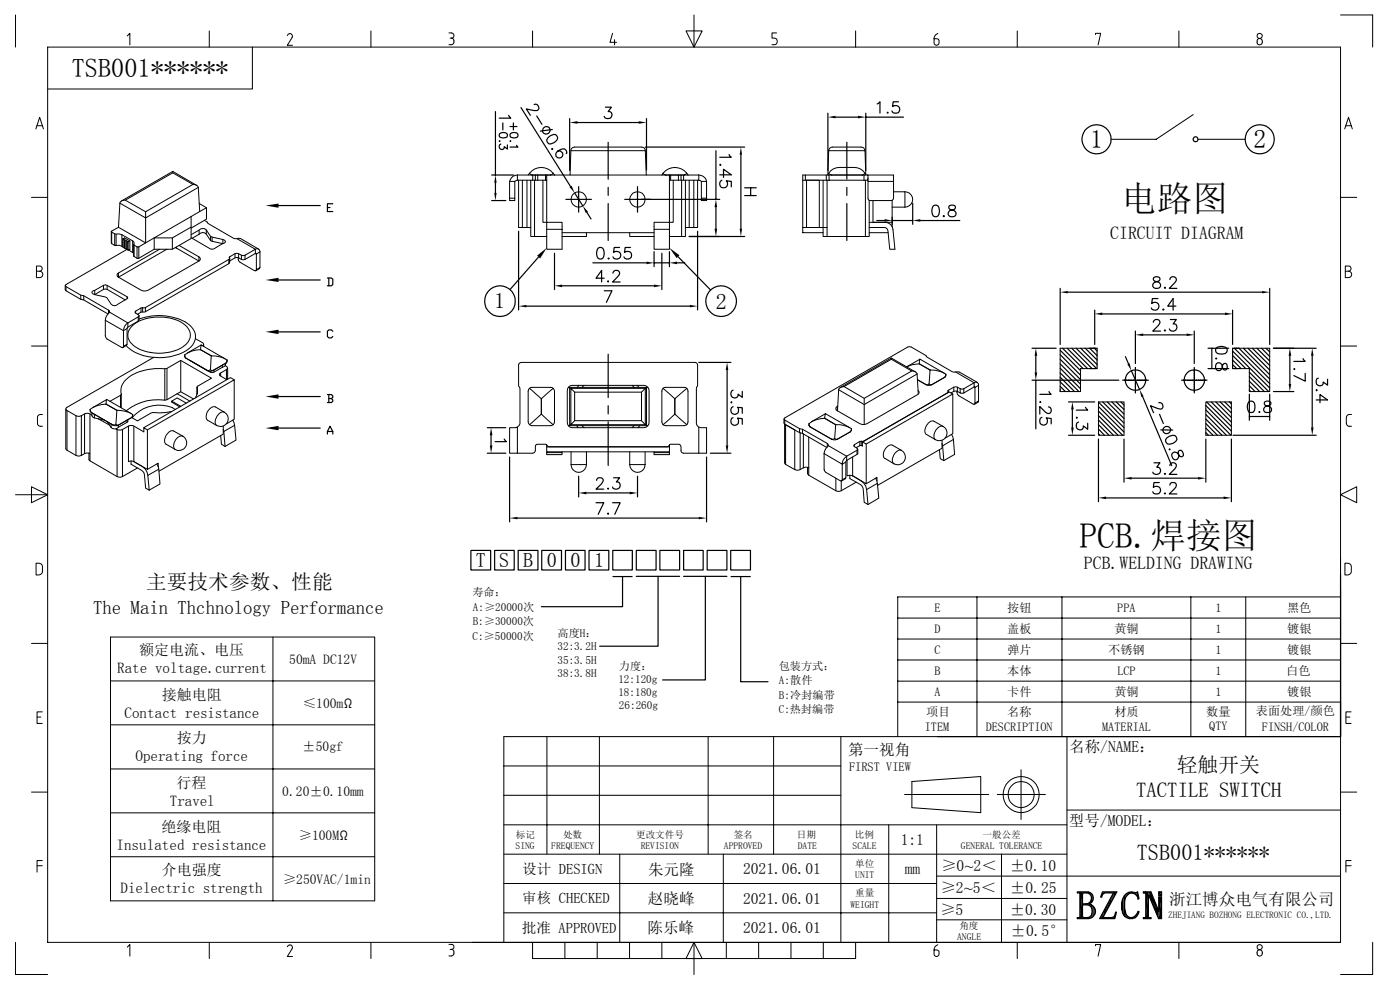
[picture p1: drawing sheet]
<svg xmlns="http://www.w3.org/2000/svg" width="297mm" height="210mm" viewBox="0 0 297 210" stroke-linecap="round" stroke-linejoin="round" font-family="sans-serif">
<g fill="none" stroke="#000" stroke-width=".21">
<path d="M3.3 3.2v6.8M10.1 10h274.3v189.9h-274.3zM27 7.6l.5-.5v2.4M44.4 6.6v3.4M53.5 10v8.9h-43.4M60.9 7.5l.6-.4a.57 .57 0 0 1 .5 .9l-1.1 1.6h1.2M78.7 6.6v3.4M95.2 7h.6a.55 .55 0 0 1 .5 .5 .55 .55 0 0 1-.5 .6M95.5 8.1h.3M95.8 8.1a.73 .73 0 0 1 .5 .7 .73 .73 0 0 1-.5 .7h-.6M113 6.6v3.4M130 7.1l-.6 1.9h1.4"/>
<path d="M130.4 8.4v1.1M145.5 6.6h3.5l-1.8 3.4zM147.2 3.2v6.8M164.8 7h-1v1.1h.5a.71 .71 0 0 1 .6 .7 .71 .71 0 0 1-.6 .7h-.5M181.5 6.6v3.4M199 7.1a1.56 1.56 0 0 0-.6 2.4 .67 .67 0 0 0 .8-.5 .67 .67 0 0 0-.5-.8h-.5M215.8 6.6v3.4M232.4 7.3v-.2h1.1l-.6 2.4M250.1 6.6v3.4M266.9 8.2a.64 .64 0 0 1 .9 .7 .64 .64 0 0 1-1.1 .4v-.9zM284.4 3.2h6.8v6.8M7.6 27.3l.8-2.4 .8 2.4"/>
<path d="M7.8 26.7h1.2M36.7 36.4l-10.9 6.2M36.7 36.4l5 2.9M36.7 36.4v.3M40.9 39.1a1.1 1.1 0 0 1 1.2 .7M40.9 39.1l-4.2-2.4-10.1 5.8M40.9 39.1l-10 5.8M42.1 39.8l-11.2 6.4M42.1 39.8l.3 5.1M108.1 38.5h1.1v3.5M108.1 38.5v3.5M109.8 38.2l-.6 .3"/>
<path d="M109.8 37.1a1.68 1.68 0 0 0-1.7 1.4M109.8 37.1h3.2v1.1M109.8 37.1v1.1M109.8 38.2h3.2M110 38.2v10.1h.8v-10.1M111.8 38.2v10.1h.8M112.3 36.7l.6 .4M112.3 36.7l-.3 .4M112.6 38.2v12h.8M112.9 37.1h3.9M112.9 37.1v.1M113 37.1h.6v1.1h-.6"/>
<path d="M113.4 38.2v12h2.6M113.6 37.1h.5v1.1M113.6 38.2h2.4M114.8 35.5a3.1 3.1 0 0 0-2.5 1.2M114.8 35.5a3.2 3.2 0 0 1 2.5 1.2M114.8 35.5v.1M115.2 38.2v9h.8v1.4M116 37.1h-.3v1.1M116.8 37.1v.1M117.3 36.7l-.5 .4M117.3 36.7l.3 .5M120.9 37.1l.2-5.1h15.8l.2 5.1"/>
<path d="M121.1 32a.79 .79 0 0 1 .8-.8h14.2a.73 .73 0 0 1 .8 .8M140.7 36.7l.5 .4M140.7 36.7l-.3 .4M141.2 37.1h7M141.2 37.1v.1M142 37.1h.3v1.1M142 38.2h2.5M142.8 38.2v9h-.8v1.4M143.2 35.5a3.2 3.2 0 0 1 2.5 1.2M143.2 35.5a3.2 3.2 0 0 0-2.5 1.2M143.2 35.5v.1M144.5 37.1h.5v1.1h-.5z"/>
<path d="M144.5 37.1h-.6v1.1M144.6 38.2v12h-2.6M145 38.2h3.2M145.4 38.2v12h-.8M145.7 36.7l-.5 .5M145.7 36.7l.3 .5M146.2 38.2v10.1h-.8M147.2 38.2v10.1M148 38.2v10.1h-.8M148.2 37.1a1.68 1.68 0 0 1 1.7 1.4M148.2 38.2l.6 .3M148.2 37.1v1.1"/>
<path d="M148.8 38.5h1.1v3.5M148.8 38.5v3.5M170.3 38.2h13M170.8 38.2v-1.1h-.5v12.3h4.3M170.8 37.1h4.5v1.1M174.6 38.2v10.1h-.8M175.3 37.1h.6v1.1M175.5 38.2v10.1h-.9v1.9h.9M175.6 37l.2-5h7.7l.2 5M175.8 36.7a2.64 2.64 0 0 1 2.2-1.2h3.3a2.64 2.64 0 0 1 2.2 1.2M175.8 36.7l.6 .5M175.8 36.7l-.2 .4"/>
<path d="M175.8 32a.79 .79 0 0 1 .8-.8h6.1a.8 .8 0 0 1 .8 .8M175.9 37.1h7.4M183.5 36.7l-.6 .5M183.5 36.7l.2 .4M183.6 38.2v12h-8.1v-1.9M184 37.1h-.7v1.1M184.1 38.2v.1M184.1 38.5h5.5l-.1 3.8-.5 .2h-4.6l-.3-.5zM184.1 38.5v-1.3l-.1-.1h5.6v1.4M184.1 37.8v.4h-.8M253.1 24.3l-7.8 5.2h-9.6M254.2 29.5h9.9"/>
<path d="M285.3 27.3l.8-2.4 .8 2.4M285.5 26.7h1.2M6.7 41.9h3.4M7.7 57.5h.7a.68 .68 0 0 1 .7 .7 .68 .68 0 0 1-.7 .7h-.7v-2.5h.7a.55 .55 0 0 1 .6 .6 .55 .55 0 0 1-.6 .5M23.6 49.1l.1 2.6M23.7 49.2l.6 .4 1.6 .2M23.7 49.2v2.5l.6 .4M24.3 49.6v2.5h.3M24.6 52.1l.7-.1 .6 .2M24.6 49.7v2.4M25.1 48.2l-1.4 .8v.2M25.4 43.1l-.3 5.1 5.8 3.3"/>
<path d="M25.4 43.1l5.5 3.1M25.9 49.8l2.2 1.3M25.9 49.8v2.4M25.9 52.2l.1 .1M26 50.7v1.8h.3M26.3 50.7h-.3l.4-.2 1.1 .6v1.8l-.3 .2v-1.7M26.3 50.7l.9 .7 .3-.3M26.3 50.7v1.8l.1 .2M26.4 50.9v1.8h.3M26.6 42.5a.98 .98 0 0 0-1.2 .6M26.6 42.5l4.3 2.4v1.3M26.7 51l.1 1.9"/>
<path d="M26.8 51.1v1.8l.3 .1M26.9 52.9l-12.9 7.5-.1 .1 .1 .3M27.1 51.2l.1 1.9M27.3 53l.8 .6M28.1 51.1a.6 .6 0 0 1 .3 .8v.1M28.1 51.1v2.5l.3 .1M28.4 51.9v2.5M28.4 52v2.4l.7 .4M28.4 52l.7 .4M29.1 52.4h.4M29.1 54.8h.4M29.1 52.4v2.4"/>
<path d="M29.5 52.4v2.4M30.9 46.2v5.3M30.9 51.5l-1.4 .9M32.7 52.9h3.9v-2.4h-3.9v2.4l-3.2 1.9M35.4 52.9l-10.3 5.9v-.9M37.2 52.5l.2 .1M37.4 52.6l4.8 2.8v-.9M37.4 52.4v.2M38 52.1l4.2 2.4a.47 .47 0 0 1 .3 .4 .47 .47 0 0 1-.3 .5l-11.3 6.3-1-.1-4.8-2.8a.47 .47 0 0 1-.3-.4 .47 .47 0 0 1 .3-.5l8.8-5M40.5 45.9v2.3l-3.9 2.3M40.5 48.2v2.4l-3.9 2.3M40.5 49.8l1.7-1a1.07 1.07 0 0 1 1.6 0l.9 1.3 2.6 .7a.46 .46 0 0 1 .5 .5 .46 .46 0 0 1-.6 .4l-1.8 1.1-.4 .1-.4-.1-4.1-2.4"/>
<path d="M42.2 48.8v.9l-1.4 .8M42.3 43.2l1.5 .9M42.4 44.9l-11.5 6.6M42.4 44.9l1.4-.8v2.4l-3.3 1.9M43.4 46.7l.8 .8 5.3 3 .8 .1 3.9 2.3-2.2 1.2M43.8 48.8v.9l.9 1.3M43.8 49.7a.99 .99 0 0 0-1.6 0M44 47.1v.1M44.7 50.1v.9l.3 .2M45 50.3v.9l2.3 .5v-.9M48.5 55v.9l-17.6 10.2M48.5 55l-17.6 10.2"/>
<path d="M48.7 54.5l-.2 .5M48.7 54.5v1.2l-.2 .2M49.9 53.8v.9l-1.2 .7M49.9 54.7h.7M50.3 50.6h.7l3.9 2.2M50.5 54.7l.2 .7 .2 .2 3.1 1.8h.2l.2-.2M50.6 53.8v.9l.6 .3M51.2 54.1h.8M51.2 54.1l-1-.4-1.5 .8M51.2 55h.8M51.2 54.1v.9M52 54.1v.9"/>
<path d="M54.2 53.8l.2 .1zM55.1 53.4a.6 .6 0 0 0-.2-.6 .6 .6 0 0 0-.7 .1v.9l-2.2 1.2M55.1 53.4v3.4l-.7 .4v-3.3M55.1 56.8l-.8 .6M55.1 53.4l-.7 .5M108.1 42h1.1v.5h-1.1zM110.8 48.3h1M116 48.6v4.3h3.2v-5.7h-3.2v-10.1h26v10.1h-3.2v1.4M116 48.6h3.2M119.2 49.4h19.6M124.4 49.4v.8h-5.2M133.6 49.4v.8h5.2"/>
<path d="M138.8 48.6h3.2v4.3h-3.2zM146.2 48.3h1M148.8 42h1.1v.5h-1.1zM170.3 48.3h.8v-10.1h2.7v10.1M171.1 48.3h2.7M184.4 42.5v7.7h-.8M184.4 47.2h3.4a1.69 1.69 0 0 1 1.6 1.4l.5 4.3h-1.1l-.4-3.9a.8 .8 0 0 0-.8-.7h-3.2M184.4 49.4h4M189.3 42.5v4.7h-4.1v-4.7M189.3 43.9h2.7M189.3 47.2v.9M189.6 40.7h2.4"/>
<path d="M192 40.7a1.63 1.63 0 0 1 1.6 1.6 1.63 1.63 0 0 1-1.6 1.6M192 40.7v3.2M284.4 41.9h3.4M285.4 57.5h.7a.68 .68 0 0 1 .7 .7 .68 .68 0 0 1-.7 .7h-.7v-2.5h.7a.55 .55 0 0 1 .5 .6 .55 .55 0 0 1-.5 .5M6.7 73.4h3.4M13.8 60.6v.9l.2 .2M14 60.8l3.1 1.8 .7 .1 5.4 3.2v.3M14 60.8v.9l3.1 1.8M17.1 62.6v.9l.7 .1M17.8 62.7v.9l5.1 3M19.6 61.8l2.4-1.3 .3-.1 .4 .1 4.4 2.6-.1 .3-1.9 1.1a.99 .99 0 0 1-1.5 0l-.9-1.3-2.7-.7-.5-.3zM20.1 61.6v.9"/>
<path d="M22 60.5v.9l-1.9 1.1M22 61.4h.7M22.3 67.9l3.9 2.2a2.02 2.02 0 0 1 .9-1.6M22.3 67.9v3.3l.2 .4 .2 .3 3.1 1.8h.4v-.3M22.7 60.5v.9l3.9 2.2M23 66.5l-.6 .9-.1 .5M23 66.5l.2-.3 3.9 2.3M23 65.8v.7M27 73l-.2 .3-.7 .4M27 62.9v.5M27.1 69.4l-.1 .3-.8 .4v3.3l.8-.4v-3.3M27.1 68.5v.9"/>
<path d="M28 69.2a9.4 9.4 0 0 1 8.4-1.6 4.6 4.6 0 0 1 4 3.3 3.9 3.9 0 0 1-3.4 3.5 10 10 0 0 1-8.7-1.2 2.54 2.54 0 0 1-.3-4zM28.8 66v.4M29.3 67.2v.9l-2.2 1.3M29.3 67.2l-2.2 1.3M29.5 67.6a11.9 11.9 0 0 1 10.6 1.2 3.1 3.1 0 0 1-.2 5.3 11.4 11.4 0 0 1-12.8-.4l-.3-.4M29.5 67v.9l-.2 .2M29.9 65.3v.9l-.7 .5M30.3 65.3h-.4l-1.3 .8 .2 .3 .7 .5-.2 .3M30.3 65.3v.9M30.3 66.2h-.4M30.9 65.2l-.6 .1M30.9 66.1l-.6 .1"/>
<path d="M30.9 65.2v.9M32.6 75.8l-18.4 10.6-.2 .3v.3l.2 .1M35 78.2v6.7M35.4 78.1v6.7M38.3 76.5v6.6M39.2 75.3v.5l.2 .1M39.4 75.9l4.6 2.7M39.7 74.9l3-1.7-.2 1 2.3 1.3M40.4 76.5l4.2 2.5h.8l2.4-1.4 .4 .4-.2 .4M41.4 71.8l1.7 1 .1 .3-.2 .2M42.5 74.2a5.5 5.5 0 0 0-3.3 1.1l.2 .6M42.5 74.2l2.3 1.3"/>
<path d="M42.5 74.2h.1M42.7 73.2l5.1 3M43.2 73v.4M44 78.6l.4 .1 .8-.1M44 78.6v.1M44.6 78.7v.3M44.7 78.4l-.7 .2M44.7 78.4l.5 .2M44.8 75.5l-.1 2.9M44.8 75.5a5.8 5.8 0 0 1 3.4 .9M44.8 75.5h.1M45.4 78.5v.5"/>
<path d="M46.8 79.1v.7M47.2 77.4v.5M47.8 77.1v.5M48 77l-2.8 1.6M48 78.4l-1.2 .7a.32 .32 0 0 0-.3 .3 .32 .32 0 0 0 .3 .4l1.3 .8M48 78.4v2.1M48.2 76.4l-.2 .6M48.2 76.4l-.1 .5-.1 .1M48.3 78.1v2.4M189.1 75.9v.3M193.4 78.7a.98 .98 0 0 1 1.2 .6M193.4 78.7l-4.3-2.5-10 5.8"/>
<path d="M193.4 78.7l-10.1 5.8M194.2 78.9l-5.1-3-10.8 6.3M194.6 79.3l-11.3 6.5v4.2M194.6 79.3l.2 4.3M195 77.2l2.3 1.3M195 77.2h.1M195.1 76.2l-2.7 1.6 1.2-.5 1.4-.1M195.1 76.2l-.1 1 2.3 1.3M195.2 76.2l5.1 3M196.5 75.4v.1M197.3 78.5l-.2 2.9M197.3 78.5a6.1 6.1 0 0 1 3.3 .9"/>
<path d="M197.3 78.5h.1M200.6 79.4l-.2 .6M200.6 79.4v.3l-.2 .3M202.7 78.9h.8l3.8 2.2M230 73.9h.1M231 73.9h.1M232.7 78.2h-3.5v4.9h-4.3M232.7 73.9h-7.8v8.6M261.5 73.9h7.9v9.2h-4.4v-4.9h-3.5M263 73.9h.1M264.1 73.9h.1M284.4 73.4h3.4"/>
<path d="M9 87.9l-.8 .1-.3 .6 .1 1.5 .2 .2 .8 .1M14 86.7v8.5l.2 .3M14.2 87.1v8.4l1.9 1.1M14.2 87.1l1.9 1.1M16.1 88.2l.4 .1 .8-.1M16.1 96.6l.4 .1 .8-.1M16.1 88.2v8.4M17.3 88.2v8.4M17.9 87.8v8.4l-.6 .4M17.9 96.2l.4-.1 .8 .1M18.9 96.1v1.3l.2 .3M19.1 87.8v9.9l5.7 3.4"/>
<path d="M19.1 86.9v.3l.3 .3M19.4 87.5l4.6 2.7M19.5 88.1a1.6 1.6 0 0 0-2.2 .1M19.5 87.6v.6l.5 .4M20 88.6l.9 .3M20 87.9v.7M20.9 88.9l2.3 1.3M20.9 88.9l1.2 .2M22.5 85.7a5.8 5.8 0 0 0-3.4 1.1l.3 .7M22.5 85.7l.2-.9 5.1 2.9M22.5 85.7l2.3 1.3M22.5 85.7v.1"/>
<path d="M22.6 84.8l-2.9 1.6M22.7 89.5l.9 1.2M23.6 90.7l.3 .2 .7 .1M23.6 89.9v.8M24 90.2l.4 .1 .7-.1M24 90.2h.1M24.6 90l-.6 .2M24.6 90l.5 .2M24.8 87l-.2 3M24.8 87a6.1 6.1 0 0 1 3.3 .9M24.8 87v.1M24.8 91.1l.4 .1 .8-.1"/>
<path d="M24.8 91.1v10M25.1 90.2v.4M25.6 83.9l-2.3 1.2M25.6 83.9v2.5M25.7 83.6l-.1 .3M25.7 83.6v2.9M26 91.1v10M27 89.1v.5M27.1 89l-.1 .6-2.4 1.4 .2 .1M27.3 90.4v7.5l.3-.1a4.4 4.4 0 0 1 3.6 2.3l.2 .7M27.8 97.8v.7l2.2 1.3 .6 .5 .3 3.2 .8 .5M27.9 88.6l-2.8 1.6"/>
<path d="M28.1 87.9l-.2 .7M28.4 90.4v7.5l2.9 1.7v-8.4l-.8-.5v.9l-2.5-1.3-.7 .1-1.3 .7M29.2 99.3l-3.2 1.8M33.3 98.4l.4 1.1-2.3 1.3 .3 3.2M33.6 99v-.7l-2.3 1.3M33.7 99.5l.2 3.2-2.2 1.3M35 84.9a10.6 10.6 0 0 0-8.2 2.2M36.4 87.3l-1.3 .2-3 .1-2.9 1.7-1.3-.7M36.4 85.1l1.2-.7 1.9 1.1M37.2 86.9a7.3 7.3 0 0 0-9.2 1.7M37.6 83.5l.7-.4 2.8 1.5M37.6 83.5l-2.2 1.3-.4 .1"/>
<path d="M37.6 83.5l2.7 1.6M38.3 86.2l-1.9-1.1v.2l1.8 1M38.8 92.5a1.62 1.62 0 0 1 .6 2.3 1.62 1.62 0 0 1-2.2 .5M38.8 92.5l-1.9-1.1a1.53 1.53 0 0 0-1.8 1.3 1.12 1.12 0 0 0 .2 1.5l1.9 1.1M38.8 92.5a1.88 1.88 0 0 0-2 2.1l.4 .7M41.8 82.2a2.89 2.89 0 0 1-.4 2.2M41.8 82.2l.1-.3 3-1.7-6.6-3.7-2.9 1.6-.4 .1a11 11 0 0 0-8.3 2.3 3.1 3.1 0 0 0-1 3.1M41.8 82.1v1.5M46.8 92.4l.2 1.8 .7 .5M47.4 90.4v1.7l-13.7 7.8M47.4 91.1l.1 .4M47.6 87.5a1.62 1.62 0 0 1 .6 2.2 1.62 1.62 0 0 1-2.2 .6"/>
<path d="M47.6 87.5l-1.9-1.2a1.95 1.95 0 0 0-2 2.1l.2 .6 2.1 1.3M47.6 87.5a1.53 1.53 0 0 0-1.8 1.2l-.2 .8 .1 .5 .3 .3M48 89.9l1.7-1v-8.3l-18.4 10.6M49.4 89.1l.4 1.1-2.3 1.3 .2 3.2M49.7 80.6l-.8-.5-18.4 10.6M49.8 90.2l.3 3.1-2.4 1.4M108.1 90.7l1.7-.1v5.5h-1.7zM109.8 90.6l.5-.7v-7.4l-.3-.6v-4.5l.3-.4 37.1-.1 .5 .2 .1 .3v4.5l-.3 .6v7.4l.5 .7v5.5h-3.2l-.5-.3a1.71 1.71 0 0 0-.3-1.5l-1.9-.1-.3 .2M112.3 90.1l2.5-2.3 2.5 2.3M112.3 82.4l-.3 .6v6.5l.3 .6M112.3 82.4l2.5 2.2M112.3 90.1l.6 .2h3.9l.5-.2"/>
<path d="M112.3 82.4l.6-.2h3.9l.5 .2M114.8 84.6v3.3M116 94.8h26v1h-26zM116 94.4l.5 .4h25l.5-.4M116 94.4l-.3-.2-1.9 .1-.2 .2-.1 1.3-.5 .3h-3.2M116 95.8v.6h3.2v-.4M116 94.4v.4M117.3 82.4l.3 .6v6.5l-.3 .6M117.3 82.4l-2.5 2.2M119.2 95.8v.2h-3.2M120.6 82.2h16.5l-.2 .2v7.7l.2 .2M120.6 90.3h.3"/>
<path d="M120.6 82.1l.8-.4h15.2a1.16 1.16 0 0 1 1.1 1.1v6.8a1.16 1.16 0 0 1-1.1 1.1h-15.2a1.08 1.08 0 0 1-1.1-1.1v-6.8zM120.9 90.3h16.2M121.1 82.4l.8 .8v6l-.8 .9zM121.1 98.6a1.63 1.63 0 0 0 1.7 1.6 1.63 1.63 0 0 0 1.6-1.6M121.1 95.8v2.8M121.1 98.6h3.3M121.9 89.2h14.2l.8 .9h-15.8l-.2 .2M121.9 83.2h14.2v6M122.3 90.3l.3 .4M122.8 81.7l-.3 .5M123.5 90.3l.4 .4M123.9 81.7l-.4 .5"/>
<path d="M124.4 95.8v2.8M133.6 98.6a1.63 1.63 0 0 0 1.6 1.6 1.63 1.63 0 0 0 1.7-1.6M133.6 95.8v2.8M133.6 98.6h3.3M134.1 81.7l.4 .5M134.5 90.3l-.4 .4M135.2 81.7l.3 .5M135.7 90.3l-.3 .4M136.1 83.2l.8-.8h-15.8l-.2-.2v8.1M136.9 95.8v2.8M137.1 90.3h.3M137.4 82.2h-.3v8.1"/>
<path d="M138.8 95.8v.6h3.2v-.4M140.7 90.1l2.5-2.3 2.5 2.3M140.7 82.4l-.3 .6v6.5l.3 .6M140.7 82.4l2.5 2.2M140.7 90.1l.5 .2h4l.5-.2M140.7 82.4l.5-.2h4l.5 .2M142 95.8v.2h-3.2M142 94.4v.4M143.2 84.6v3.3M145.7 82.4l.3 .6v6.5l-.3 .6M145.7 82.4l-2.5 2.2M148.2 90.6l1.7 .1v5.4h-1.7"/>
<path d="M166.3 88.9v.8l.2 .3M166.4 90v8.2l.3 .3M166.5 89.1l3.1 1.8 .7 .2 5.2 3 .2 .4M166.5 89.1v.9l3.1 1.8M169.6 90.9v.9l.7 .1M169.7 91.8v7.8M170.3 91.1v.8l5.1 3M170.4 99.2a1.62 1.62 0 0 1-1.8 .4v-8.4l-1.9-1.1v8.4l1.9 1.1M170.4 99.2l.4-.1 .8 .1M170.4 92v7.2M171.3 99.1v1.4l.3 .3M171.6 99.2v1.6l5.7 3.3"/>
<path d="M171.6 92.7v6.5M171.6 89.9l.3 .7M171.6 89.9l.1 .5 .2 .2M171.9 90.6l4.5 2.6M174.8 96.2l3.9 2.3a2.02 2.02 0 0 1 .9-1.7M174.8 96.2v3.4l.2 .3 3.3 2.1h.2l.2-.2M175 88.7a5.4 5.4 0 0 0-3.4 1.2M175 88.7l2.3 1.4M175 88.7v.1M175.1 87.8l-.1 .9M175.1 87.8l5.2 2.9M175.1 87.8l-2.9 1.7"/>
<path d="M175.5 94.8l-.6 .9-.1 .5M175.5 94.8l.2-.3 3.9 2.3M175.5 94.1v.7M176.4 93.2l.4 .1 .8-.1M176.4 93.2h.1M177.1 93l-.7 .2M177.1 93l.5 .2M177.3 90.1l-.2 2.9M177.3 90.1a5.6 5.6 0 0 1 3.3 .8M177.3 90.1h.1M177.6 86.2l.1 .9M177.9 82.7l-.2 4.4"/>
<path d="M179.1 82a1.05 1.05 0 0 0-1.2 .7M179.1 82l4.2 2.5v1.3l-5.4-3.1M179.6 97.7l-.2 .3-.7 .5v3.3l.7-.5v-3.3M179.6 96.8v.9M179.7 97.6v3.3h1.2M180.4 91.6l-2.8 1.6M180.6 90.9l-.2 .7M180.6 90.9v.4l-.2 .3M180.9 96.9v4M181.3 94.3v.4M181.8 95.5v.9l-2.2 1.3M181.8 95.5l-2.2 1.3"/>
<path d="M182 95.3v.9l-.2 .2M182.4 94.5l.6 .1v-.9l.8 .5v8.4l-2.9-1.7M182.4 93.6v.9l-.8 .5M182.7 93.6l-1.6 .8 .2 .3 .6 .5-.1 .3M182.7 93.6v.9h.3M191.3 95.5a1.63 1.63 0 0 1 .6 2.3 1.63 1.63 0 0 1-2.3 .6M191.3 95.5l-2-1.1a1.83 1.83 0 0 0-1.9 1.9l.2 .9 2 1.2M191.3 95.5a1.77 1.77 0 0 0-2 1.7 1 1 0 0 0 .3 1.2M194.6 80.6l1.9 1M194.8 82.8a.48 .48 0 0 1-.1 .9l-11.3 6.3-1-.1-4.8-2.8a.52 .52 0 0 1-.3-.5 .52 .52 0 0 1 .4-.5M196.5 81.6l.4 .1 .7-.1M197.1 81.4l-.6 .2"/>
<path d="M197.1 81.4l.5 .2M199.3 95.4l.2 1.9 .7 .4M199.8 93.4v1.7l-13.6 7.9M199.8 94.1l.4 3.6M200.1 90.5a1.62 1.62 0 0 1 .6 2.2 1.62 1.62 0 0 1-2.3 .6M200.1 90.5l-1.9-1.1a1.89 1.89 0 0 0-2 2.2l.3 .6 1.9 1.1M200.1 90.5a1.78 1.78 0 0 0-1.9 1.8v.6l.2 .4M200.4 80l-2.8 1.6M200.5 92.9l1.6-.9v-8.4l-18.3 10.6M201.2 82.8l-.1 .5-17.8 10.3h-.6M201.2 82.8v.4M201.9 92.2l.4 1-2.3 1.4"/>
<path d="M202.1 83.6l-.7-.5-18.4 10.6M202.3 93.2l.2 3.2-2.3 1.3M202.3 82.1v.9l-.5 .4M202.3 83h.8M203 83l.1 .7 .3 .2 3 1.8h.4v-.2M203.1 82.1v.9l.6 .4M203.7 82.5h.8M203.7 82.5l-1-.5-1.5 .8M203.7 83.4h.8M203.7 82.5v.9M204.5 82.5l2.2-1.3-4-2.3-.7-.1-5.3-3-.2-.4-3.2-1.8-.4-.1-.3 .1-26.1 15-.1 .2 .1 .3M204.5 82.5v.9"/>
<path d="M206.7 82.1l.1 .1zM207.6 81.7a.58 .58 0 0 0-.3-.5 .58 .58 0 0 0-.6 0v.9l-2.2 1.3M207.6 81.7v3.3l-.8 .5v-3.3M207.6 85l-.1 .3-.8 .5M207.6 81.7l-.8 .5M233 85.3h5.5v7h-5.5zM255.8 85.3h5.4v7h-5.4zM286.7 87.9l-.8 .1-.3 .6 .1 1.5 .2 .2 .8 .1M3.3 104.9h6.8M6.7 103.3l3.4 1.6-3.4 1.7zM7.7 119.5a1.17 1.17 0 0 1 1.3 .4 1.68 1.68 0 0 1-.5 2l-.8 .1zM24.8 101.1l.4 .1 .8-.1"/>
<path d="M177.3 104.1l.4 .1 .8-.1M177.3 101.4v2.7M178.5 102v2.1M179.4 101.3l-.8 .7M180.3 100.8v.7l2.5 1.5 .3 .7 .2 2.9 .8 .4M180.9 100.9l2.4 1.6 .4 .6 .1 .7M181.6 102.3l-3.1 1.8M185.7 101.4l.4 1.1-2.3 1.3 .3 3.2M186 102v-.7l-2.2 1.3M186.1 102.5l.3 3.2-2.3 1.3M284.4 104.9l3.4-1.6v3.3zM284.4 118.3v38v-31.8"/>
<path d="M285.3 119.5a1.17 1.17 0 0 1 1.3 .4 1.68 1.68 0 0 1-.4 2l-.9 .1zM6.7 136.5h3.4M23.4 135.1h56.1v56h-56.1zM57.9 135.1v56M190.4 140h94M190.4 135.6h94M190.4 131.1h94M207.3 126.6v29.7M225.3 126.6v29.7M252.6 126.6v29.7M264.3 126.6v29.7M284.4 136.5h3.4"/>
<path d="M284.4 126.6h-94v29.7M7.9 152.1h.8M9 151h-1.1v2.5h1.1M23.4 144.4h56.1M23.4 153.8h56.1M116 156.3v24.9M127.2 156.3v24.9M150.2 156.3v24.9M164.1 156.3v24.9M178.4 156.3v43.6M190.4 148.9h94M190.4 144.5h94"/>
<path d="M226.3 156.3v43.6M284.4 156.3h-177.5v43.6M285.5 152.1h.9M286.6 151h-1.1v2.5h1.1M6.7 168h3.4M23.4 163.1h56.1M23.4 172.4h56.1M106.9 175h119.4M106.9 162.5h.1M106.9 162.5h71.5M178.4 168.7h-71.5M188.5 175v24.9"/>
<path d="M191.9 168.5h17.9M193.5 165.8l14.6-1.1v7.7l-14.6-1.1zM198.7 175v24.9M211.6 168.5h10.2M216.6 163.3v10.5M226.3 171.8h58.1M284.4 168h3.4M3.3 199.9v6.8h6.8M7.9 183.6h1.1M9 182.5h-1.1v2.5M23.4 181.7h56.1M44.4 199.9v3.4"/>
<path d="M78.7 199.9v3.4M106.9 181.2h119.4M106.9 193.6h91.8M106.9 187.4h91.8M113 199.9v3.4h68.5v-3.4M119.8 199.9v3.4M126.7 199.9v3.4M131.5 181.2v18.7M133.6 199.9v3.4M140.4 199.9v3.4M147.2 199.9l1.8 3.4h-3.5zM147.2 199.9v6.8"/>
<path d="M153.4 181.2v18.7M154.1 199.9v3.4M160.9 199.9v3.4M167.8 199.9v3.4M174.7 199.9v3.4M198.7 185.8h85.7M198.7 190.6h27.6M198.7 195.1h27.6M212.5 181.2v18.7M215.8 199.9v3.4M231.7 192v2.6M231.8 192.1v2.5"/>
<path d="M232 192.2v2.2M238.1 190.7v2.9M238.2 190.7v2.9M238.3 190.3v3.8M238.4 190v4.2M238.5 189.9v4.5M250.1 199.9v3.4M285.5 183.6h1.1M286.6 182.5h-1.1v2.5M291.2 199.9v6.8h-6.8M27 200.9l.5-.5v2.4M60.9 200.8l.3-.3 .3-.1a.53 .53 0 0 1 .5 .9l-1.1 1.6h1.2"/>
<path d="M95.2 200.3h.6a.53 .53 0 0 1 .5 .6 .53 .53 0 0 1-.5 .5M95.5 201.4h.3M95.8 201.4a.73 .73 0 0 1 .5 .7 .73 .73 0 0 1-.5 .7h-.6M199 200.4a1.56 1.56 0 0 0-.6 2.4 .67 .67 0 0 0 .8-.5 .67 .67 0 0 0-.5-.8h-.5M232.4 200.6v-.2h1.1l-.6 2.4M266.7 201.7a.62 .62 0 0 1 .9 0 .62 .62 0 0 1 0 .9 .62 .62 0 0 1-.9 0z"/>
<circle cx="267.2" cy="7.6" r=".55"/>
<circle cx="122.8" cy="42.3" r="1.63"/>
<circle cx="135.2" cy="42.3" r="1.62"/>
<circle cx="216.6" cy="168.6" r="2.77"/>
<circle cx="216.6" cy="168.5" r="3.8"/>
<circle cx="267.2" cy="200.9" r=".55"/>
</g>
<g fill="#000">
<path d="M105.1 37.1l.3 1.7h-.6zM120.8 39.7l.5-.3 .6 1.5zM120.9 26l1.6-.3v.5zM135.5 25.7l1.6 .3-1.6 .2zM157.2 31.2l.2 1.6h-.5zM175.6 24.8l1.6-.2v.5zM182 24.6l1.7 .2-1.7 .3zM56.3 59.4l2.8-.5v.9zM56.3 43.6l2.8-.4v.9zM104.8 40.9h.6l-.3 1.6zM114 54.2l2-1.6-1.4 2.2zM123.6 43.7l1.1 1.2-.4 .3z"/>
<path d="M137.1 55.5l1.7 .3-1.7 .2zM142 52.6l2.1 1.5-.6 .6zM142 55.8l1.6-.3v.5zM151.6 48.5h.5l-.2 1.7zM151.9 42.3l.2 1.6h-.5zM156.9 48.5h.5l-.2 1.7zM187.7 46.5l1.6 .3-1.6 .2zM193.6 46.8l1.6-.3v.5zM56.3 70.4l2.8-.5v1zM110 64.9l1.7-.2v.5zM117.6 60.6l1.6-.2v.5zM138.8 60.4l1.6 .2-1.6 .3z"/>
<path d="M146.4 64.7l1.6 .2-1.6 .3zM154.3 76.9l.2 1.6h-.5zM219.7 73.9l.3 1.6h-.5zM219.5 79h.5l-.3 1.6zM224.9 62l1.6-.3v.5zM232.2 66.6l1.6-.3v.5zM239.2 77.3l.4-.3 .4 1.7zM240.9 71l1.6-.3v.6zM251.7 70.7l1.7 .3-1.7 .3zM259.9 66.3l1.6 .3-1.6 .2zM267.7 61.7l1.7 .3-1.7 .2zM273.6 73.9l.3 1.6h-.5z"/>
<path d="M278.4 73.9l.3 1.6h-.6zM56.3 84.1l2.8-.4v.9zM56.3 90.8l2.8-.5v1zM103.9 94.5h.6l-.3 1.6zM104.2 90.7l.3 1.6h-.6zM154 94.5h.5l-.2 1.6zM227.5 85.3l.3 1.6h-.6zM227.2 90.7h.6l-.3 1.6zM241.8 82.6l.8 1.4-.5 .2zM273.4 81.4h.5l-.3 1.7zM278.1 90.7h.6l-.3 1.6zM108.1 109.9l1.7-.3v.6z"/>
<path d="M122.8 104.6l1.6-.3v.6zM133.6 104.3l1.6 .3-1.6 .3zM148.2 109.6l1.7 .3-1.7 .3zM233 105.6l1.6-.3v.6zM238.5 101.4l1.6-.2v.5zM254.2 101.2l1.6 .2-1.6 .3zM259.6 105.3l1.6 .3-1.6 .3zM228.5 194.6h.5l-.5 .3zM228.5 194.9l.5-.3v.3zM228.5 189.2h.5l-.5 .2zM228.5 189.4l.5-.2v.2zM229 194.6v.3z"/>
<path d="M229.1 194.6l-.1 .3zM229 189.2v.2zM229.1 189.2v.2zM229.1 194.5v.4zM229.1 189.2v.3zM229.1 189.2h.5l-.5 5.7zM229.6 189.2v5.7h-.5zM229.6 194.3v.6zM229.7 194.5l-.1 .4zM229.6 189.2v.5zM229.7 189.2l-.1 .5zM229.7 194.5l.1 .1-.1 .3z"/>
<path d="M229.8 194.6v.3h-.1zM229.7 189.2h.1l-.1 .4zM229.8 189.2l-.1 .4zM229.8 194.6h.2l-.2 .3zM230 194.6v.3h-.2zM229.8 189.2h.2l-.2 .2zM230 189.2v.2h-.2zM229.6 191.7h.8l-.8 .2zM229.6 191.9l.8-.2v.2zM230 189.2h.5l-.5 .2zM230 189.4l.5-.2v.2zM230 194.6h.5l-.5 .3z"/>
<path d="M230 194.9l.5-.3v.3zM230.4 191.7h.2l-.2 .2zM230.6 191.7v.2h-.2zM230.6 191.7l.2-.1-.2 .3zM230.8 191.6v.4l-.2-.1zM230.5 194.6h.4l-.4 .3zM230.5 194.9l.4-.3v.3zM230.5 189.2h.4l-.4 .2zM230.5 189.4l.4-.2v.3zM230.8 191.6h.1l-.1 .4zM230.9 191.6v.4h-.1zM230.9 191.6l.1-.1-.1 .5z"/>
<path d="M231 191.5v.6l-.1-.1zM231 191.8v.3zM231.1 191.8l-.1 .3zM231 191.5v.3zM231.1 191.5l-.1 .3zM230.9 194.6h.2l-.2 .3zM231.1 194.6v.2l-.2 .1zM231.1 191.5v.2zM231.1 191.8h.1l-.1 .3zM231.2 191.8v.4l-.1-.1zM230.9 189.2l.3 .1-.3 .2zM230.9 189.5l.3-.2v.4z"/>
<path d="M231.2 189.3v.4zM231.3 189.4v.4zM231.1 194.6l.2-.2-.2 .4zM231.3 194.4v.4h-.2zM231.4 191.1l-.3 .6zM231.4 191.1v.5l-.3 .1zM231.4 191.1v.5zM231.3 189.4l.1 .1-.1 .3zM231.4 189.5v.5l-.1-.2zM231.2 191.8l.3 .1-.3 .3zM231.2 192.2l.3-.3v.5zM231.4 189.5v.5z"/>
<path d="M231.5 189.5v.8zM231.5 190.8l-.1 .8zM231.3 194.4l.2-.2-.2 .6zM231.5 194.2v.5l-.2 .1zM231.6 190.4l-.1 1.1zM231.6 189.6v.8zM231.6 189.6v1.8zM231.6 193.7l-.1 1zM231.6 193.7v.9l-.1 .1zM231.5 191.9l.1 .1-.1 .4zM231.6 192v.7l-.1-.3zM231.7 193.5l-.1 1.1z"/>
<path d="M231.6 192v.7zM231.7 192v1.5zM231.6 189.6v1.7zM231.7 189.8l-.1 1.5zM231.7 189.8l.1 .2-.1 1.3zM231.8 190l-.1 1.3zM231.8 190v1zM231.9 190.2l-.1 .8zM231.9 190.2v.7zM232.1 192.4v1.8zM232.1 192.5v1.7zM232.1 192.5l.2 .3-.2 1.3z"/>
<path d="M232.3 192.8v1l-.2 .3zM232.3 192.8v1zM232.4 192.9l-.1 .9zM232.4 192.9v.7zM233.5 194.4v.5h-.2zM233.7 189.7v.6l-.2-.1zM233.8 189.3l-.1 1zM233.9 189.2l-.1 .7zM234 193.6l-.5 1.3v-.5zM234 193.6v1.3h-.5zM234 194.6h.1l-.1 .3zM234.1 194.6v.3h-.1z"/>
<path d="M234.1 193.3l-.1 1.3v-1zM234.1 193.3v1.1l-.1 .2zM233.9 189.2h.2l-.2 .6zM234.1 189.2v.3l-.2 .3zM234.1 189.2h.4l-.4 .3zM234.1 189.5l.4-.3v.2zM234.5 189.2h1.3l-1.3 .2zM234.5 189.4l1.3-.2v.2zM234.1 194.6h1.7l-1.7 .3zM234.1 194.9l1.7-.3v.3zM235.8 190.2l-1.7 4.2v-1.1zM235.8 190.2v1.1l-1.7 3.1z"/>
<path d="M236.2 189.4l-.4 1.9v-1.1zM236.2 189.4v1.1l-.4 .8zM235.8 189.2h.4l-.4 .2zM235.8 189.4l.4-.2v.2zM235.8 194.6l.5-.1-.5 .4zM235.8 194.9l.5-.4v.4zM236.5 194.1l-.2 .8v-.4zM236.5 194.1v.8h-.2zM236.7 193.5l-.2 1.4zM236.7 193.5h.1l-.1 .7zM236.2 189.2h.6l-.6 1.3zM236.8 189.2l-.6 1.3z"/>
<path d="M238 191.6v1.3zM238.6 192.6v1.8zM238.7 193v1.4zM238.6 189.9v1.4zM238.7 189.9l-.1 1.4zM238.7 193l.1 .8-.1 .6zM238.8 193.8v.8l-.1-.2zM238.8 189.7l-.1 1.1v-.9zM238.8 189.7l-.1 1.1zM238.8 189.7l.1-.1-.1 .7zM238.9 189.6l-.1 .7zM238.8 193.8l.2 .4-.2 .4z"/>
<path d="M239 194.2v.5l-.2-.1zM239 194.2v.5zM239.1 194.2l-.1 .5zM238.9 189.6l.3-.2-.3 .8zM239.2 189.4v.5l-.3 .3zM239.1 194.2l.3 .3-.3 .2zM239.1 194.7l.3-.2v.3zM239.2 189.4l.3-.1-.3 .6zM239.5 189.3v.3l-.3 .3zM239.4 194.5l.2 .1-.2 .2zM239.6 194.6v.3l-.2-.1zM239.5 189.3h.1l-.1 .3z"/>
<path d="M239.6 189.3l-.1 .3zM239.6 194.6h.2l-.2 .3zM239.6 194.9l.2-.3v.3zM239.6 189.3l.4-.1-.4 .3zM239.6 189.5l.4-.3v.2zM240 189.2v.2zM240.1 189.2l-.1 .2zM239.8 194.6h.4l-.4 .3zM239.8 194.9l.4-.3v.3zM240.2 194.6v.3zM240.3 194.6l-.1 .3zM240.1 189.2h.3l-.3 .2z"/>
<path d="M240.1 189.4l.3-.2v.3zM240.4 189.2v.3zM240.4 189.3v.2zM240.4 189.3h.2l-.2 .2zM240.4 189.5l.2-.2v.3zM240.3 194.6l.4-.2-.4 .5zM240.7 194.4v.3l-.4 .2zM240.6 189.3l.2 .1-.2 .2zM240.8 189.4v.3l-.2-.1zM240.7 194.4l.2-.2-.2 .5zM240.9 194.2v.4l-.2 .1zM240.8 189.4h.2l-.2 .3z"/>
<path d="M241 189.4v.4l-.2-.1zM241 194l-.1 .6v-.4zM241 194v.5l-.1 .1zM241 189.4l.1-.1-.1 .5zM241.1 189.3v.6l-.1-.1zM241.2 193.8l-.2 .7v-.5zM241.2 193.8v.5l-.2 .2zM241.3 193.7l-.1 .6zM241.1 189.3l.2-.1-.2 .7zM241.3 189.2v1.1l-.2-.4zM241.3 189.2v1.1zM241.4 189.7v1z"/>
<path d="M241.4 193.3l-.1 .9zM241.4 193.3v.7zM241.5 193.3l-.1 .7zM241.5 193.3l.1 .1-.1 .5zM241.4 189.7l.2 .9-.2 .1zM241.4 190.7l.2-.1zM242.6 194.6h.4l-.4 .3zM242.6 194.9l.4-.3v.3zM242.6 189.2h.4l-.4 .2zM242.6 189.4l.4-.2v.2zM243 194.6v.3zM243.1 194.6l-.1 .3z"/>
<path d="M243 189.2v.2zM243.1 189.2v.2zM243.1 189.2h.5l-.5 5.7zM243.6 189.2v5.7h-.5zM243.6 194.5v.4zM243.7 194.6l-.1 .3zM243.6 189.2v.7zM243.7 189.2l-.1 .7zM243.7 194.6v.3zM243.7 194.6h.5l-.5 .3zM243.7 194.9l.5-.3v.3zM243.7 189.2h.5l-.5 .7z"/>
<path d="M244.2 189.2v1.9l-.5-1.2zM244.2 189.2l1.6 3.9-1.6-2zM244.2 191.1l1.6 2v1.8zM245.8 193.1v1.8zM245.8 193.3v1.6zM245.8 190.3h.6l-.6 4.6zM246.4 190.3v4.6h-.6zM245.8 189.2h.6l-.6 .9zM246.4 189.2v.9h-.6z"/>
<path d="M230.9 189.2v.3z" fill-rule="evenodd"/>
<path d="M230.9 189.2v.3z" fill-rule="evenodd"/>
<path d="M231.5 191.9v.5z" fill-rule="evenodd"/>
<path d="M231.5 191.9v.5z" fill-rule="evenodd"/>
<path d="M231.5 190.7v.8z" fill-rule="evenodd"/>
<path d="M231.5 190.7v.8z" fill-rule="evenodd"/>
<path d="M236.5 194.1v.8z" fill-rule="evenodd"/>
<path d="M236.5 194.1v.8z" fill-rule="evenodd"/>
<path d="M238 191.3v1.6z" fill-rule="evenodd"/>
<path d="M238 191.3v1.6z" fill-rule="evenodd"/>
<path d="M238.6 192.6v1.8z" fill-rule="evenodd"/>
<path d="M238.6 192.6v1.8z" fill-rule="evenodd"/>
<path d="M238.6 189.9v1.4z" fill-rule="evenodd"/>
<path d="M238.6 189.9v1.4z" fill-rule="evenodd"/>
<path d="M241.3 189.2v1.1z" fill-rule="evenodd"/>
<path d="M241.3 189.2v1.1z" fill-rule="evenodd"/>
<path d="M243.1 194.5v.4z" fill-rule="evenodd"/>
<path d="M243.1 194.5v.4z" fill-rule="evenodd"/>
<path d="M243.1 189.2v.2z" fill-rule="evenodd"/>
<path d="M243.1 189.2v.2z" fill-rule="evenodd"/>
</g>
<g fill="none" stroke="#000" stroke-width=".25">
<path d="M104.3 37.1h4.7M105.1 23.7v13.4M105.1 38.8v2.1M105.9 29.9h.2zM106 28.4a1.1 1.1 0 0 1 1.6 .2v.2a.97 .97 0 0 1-1.4 .4 .53 .53 0 0 1-.2-.8zM106.2 30.6a.57 .57 0 0 0-.4 .6 .57 .57 0 0 0 .6 .5 .57 .57 0 0 0 .6-.6l.6 .5v-.9M106.7 26.1v1.5M107.9 24.5l.5 .6h-2.5M108.2 26.8h1.5M108.3 28.4a1.05 1.05 0 0 1 1.6 .2v.2a.99 .99 0 0 1-1.7 0zM108.3 29.8v.2zM108.9 26.1v1.5"/>
<path d="M109.6 30.8l.3 .4h-1.7M110.5 22.8l10.5 16.7M113.3 22.2l.5-.1a.84 .84 0 0 1 .5 1 .76 .76 0 0 1-1 .4l-1.6-.4 .8 1.4M113.9 24.6l1.1 1.8M116.2 29.3a2.05 2.05 0 0 1 1.6-.8 .85 .85 0 0 1 .3 1.2 2.05 2.05 0 0 1-1.7 .8 .82 .82 0 0 1-.2-1.2zM117.1 31.5h.2l-.1 .2h-.2zM117.2 27.5l-2.6 .3M118.3 32.1a.77 .77 0 0 1 1.1 .4 .77 .77 0 0 1-.7 1 .77 .77 0 0 1-.7-1 2.13 2.13 0 0 1 1.8-.9 .75 .75 0 0 1 .3 1M120.9 25.1v11.1M122.5 26h13M122.8 39.6v5.4M128.4 22.7h1.3l-.7 1a.68 .68 0 0 1 .8 .8 .89 .89 0 0 1-.7 .7 .89 .89 0 0 1-.9-.5"/>
<path d="M129 30.2v7.8M129 39.8v1.6M135.2 39.6v5.4M136.9 31.2h21.1M137.1 25.1v11M151.9 32v10.3M152.7 35l.1-.2 .1 .2-.1 .1zM152.7 37.1h2.4l-1.6-1.2v1.7M153.2 38.2a.85 .85 0 0 0-.4 1.3 .85 .85 0 0 0 1.3 .1 .85 .85 0 0 0 0-1.2l1 .1v1.1M154.7 32.8l.4 .6h-2.4M157.2 32.8v15.7M158 39.8h2.4"/>
<path d="M159.2 39.8v1.7M175.6 24v12.2M177.2 24.8h4.8M179.7 30.2v7.8M179.7 39.8v1.6M183.7 24v12.2M183.7 24.8h8M186.1 22.1l.6-.5v2.4M188.3 23.8v.2l-.1-.1zM190.6 21.6h-1.1l-.2 1a.87 .87 0 0 1 1.4 0 .87 .87 0 0 1-.2 1.3 .87 .87 0 0 1-1.3-.4M59.1 59.4h8.8M59.1 43.6h8.8"/>
<path d="M69.5 59h.8l.3 .2v1.2l-.3 .2h-.8M69.5 44h.5M69.8 59v1.6M70.6 43.2h-1.1v1.7h1.1M104.3 42.5h3M110 49.1v16.6M114.2 54.5l-6 6.9M117.6 53.7v7.7M120 42.3h5.5M121.9 40.9l1.7 2.8M124.5 45l.9 1.4M125.8 55.8h11.3"/>
<path d="M126.9 52.6a.75 .75 0 0 1 1.1 .4 2.01 2.01 0 0 1-.2 1.8 .75 .75 0 0 1-1.1-.3 2.01 2.01 0 0 1 .2-1.9zM128.2 59h-1.8l1.2-1.6v2.4M128.9 59.7l.1-.1 .1 .1-.1 .1zM129 54.8h.2l-.1 .1zM129 43.2v7.8M130 58l.3-.5 .7-.1a.6 .6 0 0 1 .3 .9l-1.3 1.5h1.6M131.4 52.5h-1.1l-.1 1.1a.87 .87 0 0 1 1.3-.1 .87 .87 0 0 1-.2 1.3 .87 .87 0 0 1-1.3-.3M132.5 42.3h20.2M133.8 52.5h-1.2l-.1 1.1a.85 .85 0 0 1 1.3 0 .85 .85 0 0 1-.2 1.2 .85 .85 0 0 1-1.2-.3M138.8 53.4v3.2M138.8 55.8h3.2M140.4 53.7v7.7"/>
<path d="M142 53.4v3.2M143.6 55.8h1.7M143.8 54.4l6.9 7.1M146.2 50.2h11.8M148 49.1v16.6M151.9 43.9v4.6M158 41.5h2.4M179.7 43.2v7.8M186 46.8h1.7M189.3 46.1v1.5M189.3 46.8h4.3M193.6 43.1v4.5"/>
<path d="M195.2 46.8h8.4M198 43.6a.75 .75 0 0 1 1.2 .4 2.01 2.01 0 0 1-.2 1.8 .75 .75 0 0 1-1.2-.3 2.01 2.01 0 0 1 .2-1.9zM200.2 45.7l.2 .1-.2 .2-.1-.2zM201.4 43.6a.48 .48 0 0 0 .2 .8 1.02 1.02 0 0 1 1.2 1.1 .86 .86 0 0 1-1 .5 .86 .86 0 0 1-.6-.9 1.06 1.06 0 0 1 1.1-.7 .48 .48 0 0 0 .3-.8l-.4-.1zM244.8 58.8a.48 .48 0 0 0 .2 .8 1.03 1.03 0 0 1 1.2 1.1 .86 .86 0 0 1-1 .5 .86 .86 0 0 1-.7-.8 1.27 1.27 0 0 1 1.2-.8 .48 .48 0 0 0 .2-.8l-.3-.1zM248.2 59.3l.2-.5 .7-.1a.6 .6 0 0 1 .4 .9l-1.4 1.6h1.6M59.1 70.4h8.8M70.6 70.3l-.3-.3h-.5l-.3 .3v1.1l.3 .3h.5l.3-.3M111.7 64.9h34.7M119.2 60.6h19.6M128.2 61.7h1.6l-1.2 2.4M129 75.1v9.2"/>
<path d="M148.2 76.9h6.9M154.3 78.5v16M218.9 73.9h5.2M219.7 75.5v3.5M224.9 74.3l4.3 4.3M224.9 75.2l4.3 4.4M224.9 76.2l4.3 4.3M224.9 77.2l4.3 4.3M224.9 78.1l4.3 4.4M224.9 79.1l4 4M224.9 61.2v11.9M225.4 73.9l4.4 4.3"/>
<path d="M226.4 73.9l4.3 4.3M226.5 62h41.2M227.4 73.9l4.3 4.3M228.3 73.9l4.4 4.3M229.3 73.9l3.4 3.4M230.2 73.9l2.5 2.5M231.2 73.9l1.5 1.5M232.1 73.9l.6 .6M232.2 65.8v7.3M232.7 73.9v4.3M233.8 66.6h26.1M238.7 75.6l.7 1.5"/>
<path d="M240 78.7l1.8 3.9M240.9 70.2v6.9M240.9 77.9v1.8M240.9 79.8v.4M242.5 71h9.2M244.7 68.4l.1-.4 .3-.2 .8 .1a.55 .55 0 0 1 0 .8l-1.4 1.5h1.7M245.6 63.3h-1.1l-.2 1.1a.86 .86 0 0 1 1.3-.1 .86 .86 0 0 1-.1 1.3 .86 .86 0 0 1-1.2-.3M246.8 65.5l.1 .2-.1 .1-.1-.1zM247 61l.1-.1 .2 .1-.2 .2zM247 70.1l.1-.1 .2 .1-.2 .1zM248.3 67.8h1.2l-.6 .9a.81 .81 0 0 1 .7 1.2 .81 .81 0 0 1-1.4 .1l-.1-.2M249.5 64.9h-1.8l1.2-1.6v2.5"/>
<path d="M253.4 70.2v6.9M253.4 77.9v1.8M253.4 79.8v.4M256.3 73.9h4.4M256.3 78.2h4.4M257.1 73.9v4.3M257.9 76h.2l-.1 .2zM258 73.8a1.92 1.92 0 0 1 2.2 0 .8 .8 0 0 1-.3 1.2 2.21 2.21 0 0 1-1.9-.2l-.1-.4zM258.1 77.1a.71 .71 0 0 1 .8-.1 .71 .71 0 0 1 .4 .7l.1 .4a.48 .48 0 0 0 .8 .3 .91 .91 0 0 0-.2-1.3h-.3a1.26 1.26 0 0 0-.5 1.1 .68 .68 0 0 1-.7 .4 .68 .68 0 0 1-.6-.6v-.4zM261.5 74.5l7.9 7.8M261.5 75.4l2.8 2.8M261.5 76.4l1.8 1.8"/>
<path d="M261.5 77.3l.9 .9M261.5 65.8v7.3M261.5 73.9v4.3M261.9 73.9l7.5 7.5M262.8 73.9l6.6 6.5M263.8 73.9l5.6 5.6M264.7 73.9l4.7 4.6M265 79l4.1 4.1M265 79.9l3.2 3.2M265.7 73.9l3.7 3.6M266.6 73.9l2.8 2.7M267.6 73.9l1.8 1.7"/>
<path d="M268.6 73.9l.8 .7M269.4 61.2v11.9M270.2 73.9h9M273.6 75.5v5.9M274.6 78.2l.1 .1-.1 .1zM276.4 76.1l.5 .6h-2.4M276.9 79.2v1.7l-2.4-1.2M278.4 75.5v15.2M59.1 84.1h8.8M59.1 90.8h8.8M69.5 92.1v-.6l.5-1.1 .6 1.1v.6M69.5 83.7h.8l.3 .3v.3l-.3 .2"/>
<path d="M69.5 91.5h1.1M69.8 84.5h.5l.3 .3v.3l-.3 .3h-.8M69.8 83.7v1.7M103.4 96.1h3.9M103.4 90.7h3.9M104.2 92.3v2.2M107 93.1l.4 .6h-2.4M108.1 96.9v13.8M129 86.1v1.7M129 89.5v9.2M149.9 96.9v13.8M150.7 96.1h4.4"/>
<path d="M155.1 85.3l.1-.1 .1 .1-.1 .2zM155.5 82.8a.84 .84 0 0 0-.3 1.3 .84 .84 0 0 0 1.4-.2v-.3l.9 .7v-1.3M155.5 86.3a.84 .84 0 0 0-.4 1 .84 .84 0 0 0 1 .6 .84 .84 0 0 0 .6-1.1l-.2-.4 1 .1v1.2M155.5 88.6a.84 .84 0 0 0-.4 1.1 .84 .84 0 0 0 1 .5 .84 .84 0 0 0 .6-1l-.2-.5 1 .1v1.2M218.9 80.6h18.5M219.7 80.6v10.4M220.7 85.2l.1 .1-.1 .1zM221.1 88.5a.87 .87 0 0 0-.4 1.3 .87 .87 0 0 0 1.3 .2 .87 .87 0 0 0-.1-1.4l1.1 .2v1.1M222.4 86.3l.4 .1a.82 .82 0 0 1 0 1.2 .85 .85 0 0 1-1.1-.2l-1.1-1.2v1.6M222.5 83.1l.5 .6h-2.4M224.9 80l3.1 3.1M224.9 81l2.1 2.1"/>
<path d="M224.9 82l1.1 1.1M224.9 82.9l.2 .2M224.9 82.5v.6M226.7 92.3h5.5M226.7 85.3h5.5M227.5 86.9v3.8M228.4 88.5l.1 .1-.1 .1zM228.8 89.5a.83 .83 0 0 0-.3 1.4 .83 .83 0 0 0 1.3-.2v-.4l.9 .8v-1.3M230.3 86.4l.4 .6h-2.4M233 85.3l5.5 5.4M233 86.2l5.5 5.5M233 87.2l5.2 5.1"/>
<path d="M233 88.2l4.2 4.1M233 89.1l3.2 3.2M233 90.1l2.3 2.2M233 91l1.3 1.3M233 92l.3 .3M233 93.1v13.3M233.9 85.3l4.6 4.4M234.9 85.3l3.6 3.5M235.9 85.3l2.6 2.5M236.8 85.3l1.7 1.6M237.8 85.3l.7 .6M238.2 80.6h5.4"/>
<path d="M238.5 93.1v9.2M240.9 80.3v.3M240.9 80.7v.4M240.9 81.2v.4M240.9 81.7v.3M240.9 82.1v.4M240.9 82.6v.4M240.9 83.1v.3M242.4 84.1l6.2 14.7M244.8 98.2h1.3l-.7 .9a.79 .79 0 0 1 .8 .9 .79 .79 0 0 1-1.1 .6l-.4-.2-.2-.2M245.8 85.4l.5 .1a.8 .8 0 0 1 .2 1.2h-.9l-1.5-.6 .6 1.4M246 87.9l.8 1.9"/>
<path d="M246.2 91.2h2.6M247.5 92.9a2 2 0 0 1 1.8-.5 .8 .8 0 0 1 .1 1.2 2 2 0 0 1-1.8 .5 .8 .8 0 0 1-.1-1.2zM248.1 95.2l.1 .2h-.2zM248.2 98.8l.2-.5 .7-.1a.6 .6 0 0 1 .4 .9l-1.4 1.5h1.6M248.7 96.2a.71 .71 0 0 1 .6-.3 .71 .71 0 0 1 .6 .4l.3 .4a.48 .48 0 0 0 .9-.1 .81 .81 0 0 0-1-1l-.1 .5a.88 .88 0 0 1 0 1 .88 .88 0 0 1-1 .4 1.08 1.08 0 0 1-.3-1.3zM250.6 80.6h.3M251 80.6h.4M251.5 80.6h.4M252 80.6h.3M252.4 80.6h.4M252.9 80.6h.4M253.4 80.3v.3h2.7"/>
<path d="M253.4 80.7v.4M253.4 81.2v.4M253.4 81.7v.3M253.4 82.1v.4M253.4 82.6v.4M253.4 83.1v.3M255.8 86l5.4 5.4M255.8 87l5.3 5.3M255.8 87.9l4.4 4.4M255.8 88.9l3.4 3.4M255.8 89.8l2.5 2.5M255.8 90.8l1.5 1.5"/>
<path d="M255.8 91.8l.6 .5M255.8 93.1v9.2M256 85.3l5.2 5.2M257 85.3l4.2 4.2M257.9 85.3l3.3 3.3M258.9 85.3l2.3 2.3M259.8 85.3l1.4 1.4M260.8 85.3l.4 .4M261.2 93.1v13.3M261.6 92.3h17.6M265 85.2a.8 .8 0 0 1 1.1 .4 2.21 2.21 0 0 1-.2 1.8 .81 .81 0 0 1-1.2-.4 1.91 1.91 0 0 1 .3-1.8zM265 80.9l2.2 2.2"/>
<path d="M265 81.8l1.3 1.3M265 82.8l.3 .3M265 83.6v5.6M265 88.3h4.4M267.2 87.3l.1 .1-.1 .1zM268.3 85.2a.48 .48 0 0 0 .3 .8 .87 .87 0 0 1 .9 .4 .87 .87 0 0 1 0 1 1.04 1.04 0 0 1-1.4-.4 .97 .97 0 0 1 1.2-1 .48 .48 0 0 0 .2-.8l-.4-.1zM269.4 83.6v5.6M270.2 83.1h4.3M279.2 84.8h2.4l-1.6-1.1v1.7M279.3 82.6l.1 .2-.1 .1zM279.7 80.2a.82 .82 0 0 0-.4 1.3 .82 .82 0 0 0 1.4-.1v-.4l.9 .7v-1.3M99.9 116.8h4.2v4.1h-4.2z"/>
<path d="M104.9 116.8h4.2v4.1h-4.2zM109.8 109.9h38.4M109.9 116.8h4.2v4.1h-4.2zM114.9 116.8h4.2v4.1h-4.2zM120 116.8h4.1v4.1h-4.1zM122.8 101v4.4M124.4 104.6h9.2M125 116.8h4.1v4.1h-4.1zM126.4 106.6h1.7l-1.2 2.5M126.6 101.9l.1-.3a.81 .81 0 0 1 1-.2 .52 .52 0 0 1 .1 .8l-1.4 1.6h1.7M128.9 109l.1-.2 .1 .2-.1 .1zM128.9 103.6h.2l-.1 .2z"/>
<path d="M130 106.6h1.6l-1.2 2.5M130 116.8h4.1v4.1h-4.1zM130.2 101.3h1.2l-.6 .9a.82 .82 0 0 1 .7 1.2 .82 .82 0 0 1-1.3 .2l-.2-.3M135 116.8h4.2v4.1h-4.2zM135.2 101v4.4M140 116.8h4.2v4.1h-4.2zM145 116.8h4.2v4.1h-4.2zM150 116.8h4.2v4.1h-4.2zM155 116.8h4.2v4.1h-4.2zM234.6 105.6h25M240.1 101.4h14.1M245.9 102.4h-1.1l-.1 1a.87 .87 0 0 1 1.3 0 .87 .87 0 0 1-.2 1.3 .87 .87 0 0 1-1.3-.4"/>
<path d="M247 100.5h.3l-.2 .1zM247 104.7l.1-.1 .2 .1zM248.2 102.9l.1-.3a.82 .82 0 0 1 1.2 0 .85 .85 0 0 1-.3 1l-1.1 1.2h1.6M130 122.3h4.1M132.1 122.3v6.4h-17.3M135 122.3h9.2M139.6 122.3v14.8h-12.4M145 122.3h9.2M149.6 122.3v21.9h-9M155.1 122.3h4.1M157.1 122.3v22.3h5.8M284.4 121.8v34.5h-85.5"/>
<path d="M284.4 148.8v7.5M228.5 189.2h2.4a1.35 1.35 0 0 1 1 1.2 1.35 1.35 0 0 1-.9 1.4 1.55 1.55 0 0 1 1.4 1.6 1.55 1.55 0 0 1-1.5 1.5h-2.4v-.3l.6-.1v-5l-.6-.1zM229.6 191.9a1.61 1.61 0 0 1 1.9 .5 1.72 1.72 0 0 1-.4 2.2 1.25 1.25 0 0 1-1.4-.1zM229.7 189.6a1.19 1.19 0 0 1 1.8 .6 1.19 1.19 0 0 1-1.1 1.5h-.8zM233.9 189.2h3l-2.9 5.4 2.3-.1 .4-1h.1l-.3 1.4h-3.2l2.9-5.5-2.1 .1-.4 .8-.2-.1zM238.9 189.6a2.17 2.17 0 0 1 2.1-.2l.3-.2 .3 1.4-.2 .1a1.38 1.38 0 0 0-1.4-1.3 1.38 1.38 0 0 0-1.3 1.4 5.3 5.3 0 0 0 .3 3.4 1.31 1.31 0 0 0 2.3-.5l.1-.4 .2 .1a1.84 1.84 0 0 1-2.1 1.5 1.84 1.84 0 0 1-1.5-2 3.7 3.7 0 0 1 .9-3.3zM242.6 189.2h1.6l1.6 4.1v-3h.6v4.6h-.6l-2.1-5-.1 4.6 .6 .1v.3h-1.6v-.3h.5v-5.2h-.5zM242.6 189.4h.4M245.8 189.2h.6v.9h-.6z"/>
<circle cx="115.9" cy="27.6" r=".81"/>
<circle cx="232.6" cy="29.5" r="3.1"/>
<circle cx="253.6" cy="29.5" r=".51"/>
<circle cx="267.2" cy="29.5" r="3.1"/>
<circle cx="106.1" cy="63.9" r="3.3"/>
<circle cx="153" cy="63.9" r="3.3"/>
<circle cx="240.9" cy="80.6" r="2.17"/>
<circle cx="247.5" cy="91.2" r=".8"/>
<circle cx="253.4" cy="80.6" r="2.16"/>
</g>
<g font-size="7.5">
<text x="237.9" y="44.8">电路图</text>
<text x="229" y="116.2">PCB.焊接图</text>
</g>
<g font-size="5.5">
<text x="15.2" y="16.4">TSB001******</text>
<text x="231.3" y="31.4">1</text>
<text x="265.9" y="31.4">2</text>
</g>
<g font-size="4.7">
<text x="104.8" y="65.4">1</text>
<text x="151.8" y="65.4">2</text>
<text x="241.2" y="182.4">TSB001******</text>
</g>
<g font-size="4.4">
<text x="31" y="124.8">主要技术参数、性能</text>
<text x="249.7" y="163.8">轻触开关</text>
<text x="241" y="169">TACTILE SWITCH</text>
</g>
<g font-size="4.3">
<text x="100.9" y="120.3">T</text>
<text x="105.9" y="120.3">S</text>
<text x="111" y="120.3">B</text>
<text x="116" y="120.3">0</text>
<text x="121" y="120.3">0</text>
<text x="126.1" y="120.3">1</text>
</g>
<text font-size="4" x="19.8" y="130.3">The Main Thchnology Performance</text>
<g font-size="3.8">
<text x="235.5" y="50.8">CIRCUIT DIAGRAM</text>
<text x="229.9" y="120.6">PCB.WELDING DRAWING</text>
</g>
<text font-size="3.5" x="248" y="192">浙江博众电气有限公司</text>
<g font-size="3.3">
<text x="179.9" y="160.2">第一视角</text>
<text x="226.8" y="159.6">名称/NAME：</text>
<text x="191.1" y="179.2">1:1</text>
<text x="226.8" y="175.2">型号/MODEL：</text>
<text x="137.5" y="185.5">朱元隆</text>
<text x="157.6" y="185.5">2021.06.01</text>
<text x="191.9" y="185.5">mm</text>
<text x="199.6" y="184.7">≥0~2＜</text>
<text x="214.2" y="184.7">±0.10</text>
<text x="137.4" y="191.7">赵晓峰</text>
<text x="157.6" y="191.7">2021.06.01</text>
<text x="199.5" y="189.4">≥2~5＜</text>
<text x="214.2" y="189.4">±0.25</text>
<text x="137.4" y="198">陈乐峰</text>
<text x="157.6" y="198">2021.06.01</text>
<text x="199.4" y="194.1">≥5</text>
<text x="214.2" y="194.1">±0.30</text>
<text x="214.4" y="198.6">±0.5°</text>
</g>
<g font-size="3.2">
<text x="24.8" y="142.7">Rate voltage.current</text>
<text x="29.5" y="139">额定电流、电压</text>
<text x="34.3" y="148.5">接触电阻</text>
<text x="26.4" y="152.3">Contact resistance</text>
<text x="28.8" y="161.4">Operating force</text>
<text x="37.5" y="157.7">按力</text>
<text x="37.5" y="167.2">行程</text>
<text x="36" y="170.9">Travel</text>
<text x="34.3" y="176.5">绝缘电阻</text>
<text x="24.7" y="180.3">Insulated resistance</text>
<text x="34.3" y="185.7">介电强度</text>
<text x="25.6" y="189.4">Dielectric strength</text>
</g>
<g font-size="3.1">
<text x="110.8" y="185.4">设计 DESIGN</text>
<text x="110.8" y="191.6">审核 CHECKED</text>
<text x="110.7" y="197.9">批准 APPROVED</text>
</g>
<g font-size="2.9">
<text x="61.4" y="140.8">50mA DC12V</text>
<text x="64.2" y="150.2">≤100mΩ</text>
<text x="64.1" y="159.3">±50gf</text>
<text x="59.9" y="168.8">0.20±0.10mm</text>
<text x="63.3" y="178.1">≥100MΩ</text>
<text x="60" y="187.5">≥250VAC/1min</text>
</g>
<g font-size="2.6">
<text x="198.2" y="129.8">E</text>
<text x="213.7" y="129.8">按钮</text>
<text x="237" y="129.8">PPA</text>
<text x="257.8" y="129.8">1</text>
<text x="273" y="129.8">黑色</text>
<text x="198.2" y="134.2">D</text>
<text x="213.7" y="134.2">盖板</text>
<text x="236.4" y="134.2">黄铜</text>
<text x="257.8" y="134.2">1</text>
<text x="273.1" y="134.2">镀银</text>
<text x="198.2" y="138.7">C</text>
<text x="198.2" y="143.2">B</text>
<text x="213.7" y="143.2">本体</text>
<text x="213.7" y="138.7">弹片</text>
<text x="235.1" y="138.7">不锈钢</text>
<text x="237.1" y="143.2">LCP</text>
<text x="257.8" y="143.2">1</text>
<text x="257.8" y="138.7">1</text>
<text x="272.9" y="143.2">白色</text>
<text x="273.1" y="138.7">镀银</text>
<text x="198.2" y="147.6">A</text>
<text x="213.7" y="147.7">卡件</text>
<text x="236.4" y="147.6">黄铜</text>
<text x="257.8" y="147.6">1</text>
<text x="273.1" y="147.6">镀银</text>
<text x="196.2" y="155">ITEM</text>
<text x="196.5" y="151.9">项目</text>
<text x="209.1" y="155">DESCRIPTION</text>
<text x="213.7" y="151.9">名称</text>
<text x="233.8" y="155">MATERIAL</text>
<text x="236.5" y="151.9">材质</text>
<text x="255.9" y="151.8">数量</text>
<text x="256.5" y="154.9">QTY</text>
<text x="266.4" y="151.8">表面处理/颜色</text>
<text x="267.7" y="155">FINSH/COLOR</text>
<text x="180.1" y="163.6">FIRST VIEW</text>
</g>
<g font-size="2.4">
<text x="100.2" y="126.4">寿命：</text>
<text x="100.3" y="129.5">A:≥20000次</text>
<text x="100.2" y="135.7">C:≥50000次</text>
<text x="100.3" y="132.6">B:≥30000次</text>
<text x="118.3" y="135.2">高度H：</text>
<text x="118.3" y="138">32:3.2H</text>
<text x="118.3" y="140.8">35:3.5H</text>
<text x="118.3" y="143.6">38:3.8H</text>
<text x="131.3" y="142">力度：</text>
<text x="165.2" y="142.1">包装方式：</text>
<text x="131.2" y="144.8">12:120g</text>
<text x="131.2" y="147.7">18:180g</text>
<text x="165.3" y="145.2">A:散件</text>
<text x="165.3" y="148.3">B:冷封编带</text>
<text x="131.3" y="150.5">26:260g</text>
<text x="165.2" y="151.3">C:热封编带</text>
</g>
<g font-size="2">
<text x="109.4" y="177.7">标记</text>
<text x="119.5" y="177.7">处数</text>
<text x="134.9" y="177.7">更改文件号</text>
<text x="155.6" y="177.7">签名</text>
<text x="169.1" y="177.7">日期</text>
<text x="181.3" y="177.7">比例</text>
<text x="208.4" y="177.7">一般公差</text>
<text x="109.4" y="180.1">SING</text>
<text x="117" y="180.1">FREQUENCY</text>
<text x="135.9" y="180.1">REVISION</text>
<text x="153.6" y="180.1">APPROVED</text>
<text x="169.2" y="180.1">DATE</text>
<text x="180.9" y="180.1">SCALE</text>
<text x="181.4" y="183.9">单位</text>
<text x="203.9" y="180.1">GENERAL TOLERANCE</text>
<text x="181.4" y="186.3">UNIT</text>
<text x="181.4" y="190.2">重量</text>
<text x="180.4" y="192.5">WEIGHT</text>
<text x="203.5" y="197.1">角度</text>
<text x="203.1" y="199.5">ANGLE</text>
</g>
<text font-size="1.9" x="247.9" y="194.8">ZHEJIANG BOZHONG ELECTRONIC CO.,LTD.</text>
</svg>
